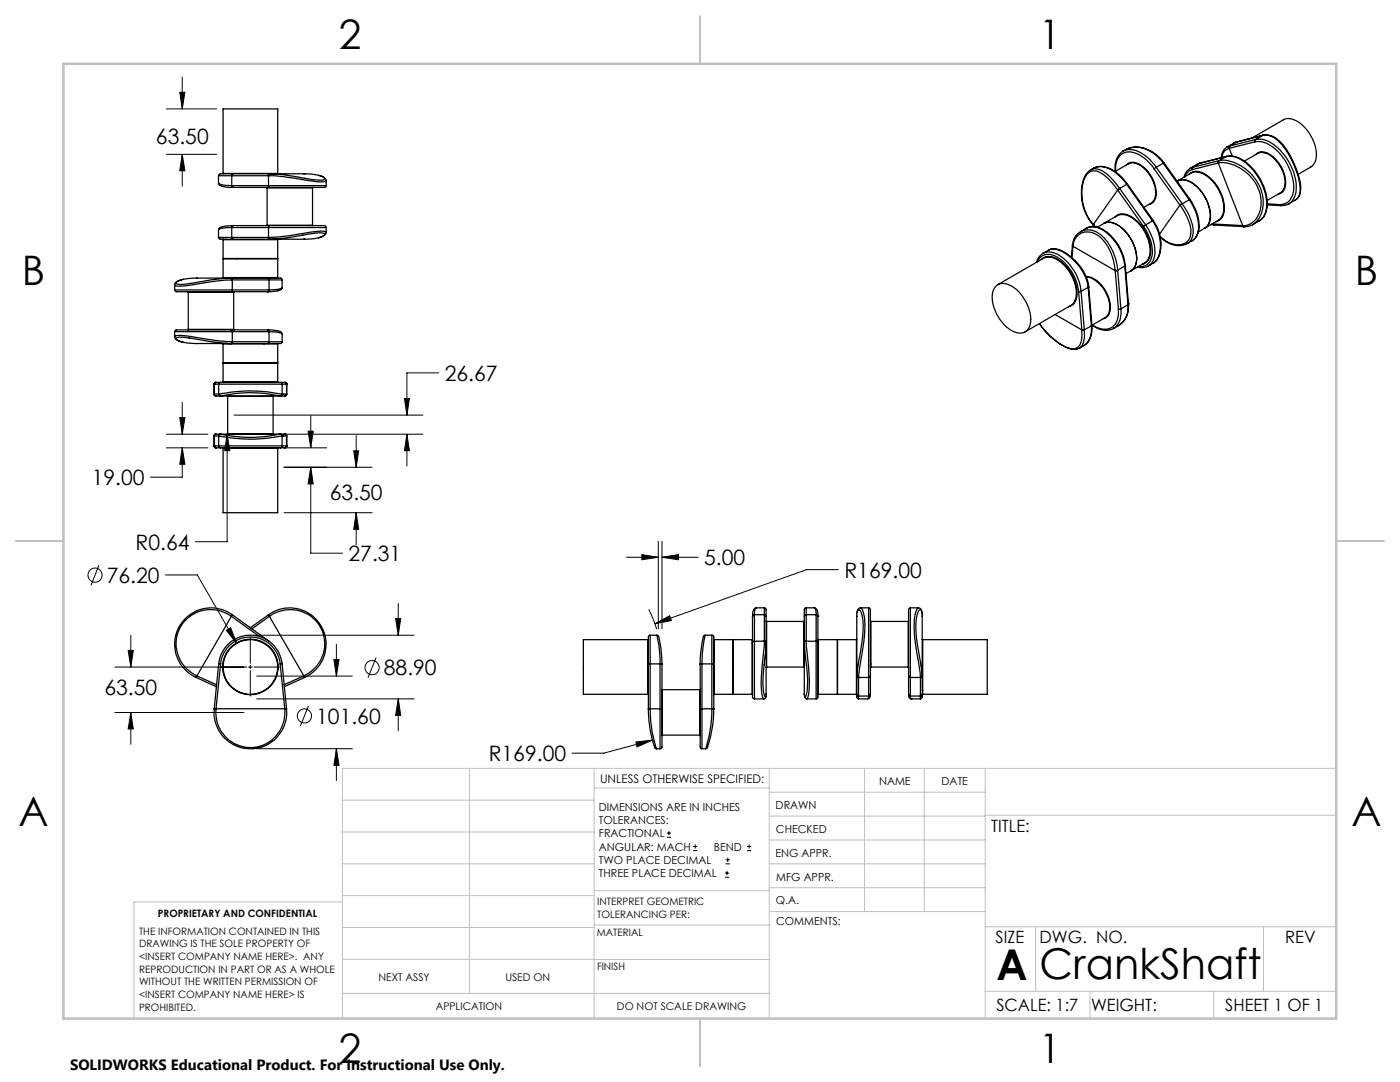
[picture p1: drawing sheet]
<svg xmlns="http://www.w3.org/2000/svg" width="279mm" height="216mm" viewBox="0 0 279 216" stroke-linecap="round" stroke-linejoin="round" font-family="sans-serif">
<g fill="none" stroke="#000" stroke-width=".25">
<path d="M43.6 35.1h2.6M43.6 35.1v1.5M44.5 34.6l-.1 .1M44.5 37.2l2 .2M44.5 34.6v-12.9h10.9v12.9M44.5 34.6h10.9M46.2 37h-1.4l-1.2-.4a.82 .82 0 0 0 .8 .6M46.2 37l.3 .4M46.2 35.1h7.4M46.2 37h7.4M46.2 35.1v1.9M46.3 37l.2 .4"/>
<path d="M46.5 34.7h-2.5l-.3 .1-.1 .3M46.5 34.7l-.3 .4M46.5 34.7h14.1M46.5 37.4h7.3M53.2 37.4l.1 .1M53.3 37.5h9.1M53.3 37.5v7.4M53.6 37l.2 .4M53.6 35.1l3.2 .2 5.2 .8a5.1 5.1 0 0 0 3.1 0v-.1M53.6 37h11.5M53.6 35.1v1.9M53.8 34.7l-.2 .4"/>
<path d="M53.8 34.7a39 39 0 0 1 7.1 .9l1.5 .2a3.7 3.7 0 0 0 2.4-.1 2.62 2.62 0 0 0-2.1-.9l-2.1-.1M55.4 34.6l.1 .1M60.6 34.7h.1M62.4 37.5v7.4M62.4 37.4v.1M63.6 35a1.41 1.41 0 0 1 1.5 1v1M65.1 37l-.3 .4h-11M217.7 33.9a5.1 5.1 0 0 0-1.9 4.7 9.3 9.3 0 0 0 2.4 6.3M217.7 33.9a2.78 2.78 0 0 1 3 .7l1.6 1.5 1.1 1.5M217.7 33.9a3.9 3.9 0 0 1 4.8 .4l1.2 1.1 1.2 1.4M218.2 33.6a4.1 4.1 0 0 1 4.3 .6l1.6 1.4 .9 1.1M223 37.9a9.4 9.4 0 0 0-4.2-3.8 2.47 2.47 0 0 0-2.7 2.4 9.3 9.3 0 0 0 2.1 8.3"/>
<path d="M223 37.9h.1M223.1 37.9l-4.9 6.9M223.1 37.9l5.1 7.3M223.4 37.6l-.3 .3M223.4 37.6h.1M223.4 37.6l-.4 .3M223.4 37.6l5.2 7.3M224.1 30.2a4.1 4.1 0 0 0-1.6 4l2.7-1.5a2.86 2.86 0 0 1 3.2 1 6.2 6.2 0 0 1 2 6.1l-.6 .7-1.5 .9M224.1 30.2a4.3 4.3 0 0 1 4.7 1.1l2 2.1M224.1 30.2a5.5 5.5 0 0 1 6.8 1l1.3 1.4M224.8 29.8a6 6 0 0 1 7.1 2.2l.4 .5M224.8 32.9a2.38 2.38 0 0 1 3.4 .4 6.7 6.7 0 0 1 2.4 6.3l-.4 .8-.9 .4"/>
<path d="M224.9 36.8l-1.5 .8M224.9 36.8l5.1 7.2M225 36.7l-.1 .1M225 36.7l5.1 7.3M230.3 33.7a6.4 6.4 0 0 0-5.5-3.4 3.1 3.1 0 0 0-2.2 3.7v.2M230.3 33.7l5.2 7.2M230.8 33.4l-.5 .3M230.8 33.4l5.1 7.2M232.2 32.6l-1.4 .8M232.2 32.6h.1M232.2 32.6l5.1 7.3M232.3 32.5h.1"/>
<path d="M232.3 32.5l-.1 .1M232.3 32.5l5.2 7.3M234.9 36.2a2.71 2.71 0 0 1 3.2 .4 8 8 0 0 1 3.3 7.5l-.6 1.2-1.7 1M235 36.1l2.7-1.5a3.1 3.1 0 0 1 3.5 .7 8.5 8.5 0 0 1 3 7 2.39 2.39 0 0 1-1.1 1.7l-2.7 1.5a3.6 3.6 0 0 0 .9-4.1 7.5 7.5 0 0 0-4.9-5.5h-1zM237.2 34.8a2.7 2.7 0 0 1 3.8 .3 8.4 8.4 0 0 1 3.3 7.2 2.28 2.28 0 0 1-1.6 1.9M237.3 39.9a8.4 8.4 0 0 1 1.7 6.7l-.5 .9-.6 .5M237.3 39.9l-1.4 .8M237.5 39.8a8 8 0 0 1 1.5 6.9l-.5 .9-.6 .4M237.5 39.8l-.2 .1M237.5 33.6h.1M237.6 33.6l-.9 .8-.4 1M238 33.8l-.9 .5-.6 .9"/>
<path d="M238.1 33.4l-.1 .4M238.1 33.4l-.5 .2M239.5 32.6l-2 1M239.5 32.6l-1.4 .8M239.5 32.6h.1M239.6 32.5l-.1 .1M239.6 32.5h.1M243.1 32.5h.1M243.1 32.5l4.9 12.5M243.1 32.5l-5.1 1.3M243.2 32.5a7.7 7.7 0 0 1 6.8 3.3 6.7 6.7 0 0 1 .5 8.1l-1.3 .9-1.2 .2M243.2 32.1l-.1 .4"/>
<path d="M243.2 32.1h.1M243.2 32.1l-5.1 1.3M243.3 32.1l-.2 .1 .1 .3M243.3 32.1a7.5 7.5 0 0 1 6.3 2.5 7.5 7.5 0 0 1 1.6 9l-1.2 1.2M244.7 31.3a5.4 5.4 0 0 1 4.9 2.1 10.4 10.4 0 0 1 3.1 8.6l-.7 1.5-.7 .6M244.7 31.3l-1.4 .8M244.7 31.2a5.8 5.8 0 0 1 5.5 2.6 9.7 9.7 0 0 1 2.4 8.6l-.5 1-.8 .7M244.7 31.2l-5.2 1.4M244.7 31.2v.1M244.9 29.4h.1M244.9 29.4a2.42 2.42 0 0 0-1.2 2.1M245.3 29.6a1.81 1.81 0 0 0-1.5 1.8"/>
<path d="M245.3 29.6h.1M245.3 29.6l.6 1.6M245.4 29.1l-.1 .5M245.4 29.1h.1M245.4 29.1l-.5 .3M246.3 28.5l-1.4 .9M246.8 28.3h.1M246.8 28.3l-.5 .2M246.8 28.3l-1.4 .8M246.9 28.3l-.6 .2M248.4 32.1l2.6-1.5a3 3 0 0 1 3.5 1.2 5.8 5.8 0 0 1 1.7 5.9l-.5 .7-2.8 1.6M249.8 27.6l6.3-3.7a3.3 3.3 0 0 1 3.8 1 8 8 0 0 1 2.7 6.9l-.4 1-.5 .4-2.6 1.6"/>
<path d="M250.5 28.3a5.3 5.3 0 0 1 4.7 2.1 10.2 10.2 0 0 1 2.9 8 2.67 2.67 0 0 1-2.8 2.4M250.5 28.3l-5.2 1.3M250.6 27.8l-.1 .5M250.6 27.8a5.1 5.1 0 0 1 4.5 1.8 10.7 10.7 0 0 1 3.5 9l-.5 1.1-.9 1M250.6 30.9a2.38 2.38 0 0 1 3.4 .3 6.7 6.7 0 0 1 2.4 6.3l-.4 .8-.9 .4M250.6 27.8l-5.2 1.3M252 27l-5.2 1.3M252 27h.1M252 27a4 4 0 0 1 3.9 2 17.5 17.5 0 0 1 3.6 8.5 2.24 2.24 0 0 1-1 2.4l-1.3 .8M252 27l-1.4 .8M252 27l-5.1 1.3M252.1 27a4.1 4.1 0 0 1 4 1.9 17 17 0 0 1 3.5 9 2.25 2.25 0 0 1-1 2"/>
<path d="M252.1 27h-.1M34.9 57.9l.2 .3h11M34.9 57.9h11.5M34.9 56.8v1.1M36.5 55.7a1.82 1.82 0 0 0-1.6 1.1M37.5 58.2l.1 .1M37.6 58.3h9M37.6 58.3v7.4M43.6 47.4l.3 .3h2.6M43.6 47.4h2.6M43.6 45.9v1.5M44.4 47.7l.1 .1"/>
<path d="M44.4 45.2a.74 .74 0 0 0-.8 .7 3.3 3.3 0 0 1 2.6-.5M44.5 55.4l-.1 .1M44.5 51.6h10.9M44.5 55.4h10.9M44.5 47.8h10.9M44.5 47.8v7.6M46.1 58.2h7.4M46.2 55.5l.2 .3M46.2 47.4l.3 .3M46.2 47.4h7.4M46.2 45.4v2M46.2 45.4h7.4"/>
<path d="M46.4 57.9l-.3 .3M46.4 55.8l-1.8 .1-4.2 .6a17.6 17.6 0 0 1-5.3 .5l-.2-.2M46.4 55.8v2.1M46.4 55.8h7.3M46.4 57.9h7.3M46.5 45l-2 .2M46.5 45l-.3 .4M46.5 47.7h14.1M46.5 45h7.3M46.5 45l-.2 .4M46.6 58.3v7.4M46.7 58.2l-.1 .1"/>
<path d="M53.3 44.9l-.1 .1M53.3 44.9h9.1M53.5 55.5h2.5l.3 .3M53.5 55.5h-14.2a6.7 6.7 0 0 0-4.2 .9v.1a1.53 1.53 0 0 0 1.6 .2h.7a42.3 42.3 0 0 1 8.8-1.1l.2 .2M53.5 55.5l.2 .3M53.6 47.4l.2 .3M53.6 45.4h11.5M53.6 45.4v2M53.6 57.9l-.2 .3M53.7 57.9l-.2 .3M53.7 55.8h2.6M53.7 55.8v2.1"/>
<path d="M53.8 45h11l.3 .4M53.8 47.7l4.3-.4 3.8-.6a4.5 4.5 0 0 1 2.9 0 2.45 2.45 0 0 1-1.7 .9l-2.5 .1M53.8 45l-.2 .4M55.4 55.4l.1 .1M55.4 47.8v7.6M55.5 47.7l-.1 .1M56.3 57.4a1.01 1.01 0 0 1-1.1 .7l-1.7 .1M56.3 57.4l-.8 .3-1.8 .2M56.3 55.8v1.6M60.6 47.7h.1M62.4 44.9v.1M65.1 46.4a3.9 3.9 0 0 0-2.6-.2l-4.5 .8-4.4 .4"/>
<path d="M65.1 45.4v1a1.67 1.67 0 0 1-1.5 1M199 56.9a3.4 3.4 0 0 1 4.1 1.1 7.8 7.8 0 0 1 2.5 6.9 2.14 2.14 0 0 1-3.3 1.3 8 8 0 0 1-4.2-7.9l.3-.7zM199.1 56.8l9.1-5.3a3.1 3.1 0 0 1 3.4 .7 7.9 7.9 0 0 1 3 7.6l-.7 1.1-9.3 5.3M207.1 52.2a2.35 2.35 0 0 1 3.5-1.1 9.3 9.3 0 0 1 4.7 7.1M207.8 51.8a2.79 2.79 0 0 1 3.8 .3 8.5 8.5 0 0 1 3.3 7.2 2.18 2.18 0 0 1-1.6 1.9M208.1 50.6a2.77 2.77 0 0 0-1.2 1.8M208.1 50.6a3.8 3.8 0 0 1 4.2 1 10.1 10.1 0 0 1 3.5 6.5M209.3 49.9l-1.2 .7M209.3 49.9a1.78 1.78 0 0 1 2 0 10 10 0 0 1 5.9 7.4M209.6 49.7a4.7 4.7 0 0 1 4.2 1.6 8.9 8.9 0 0 1 3.4 5.9M214 48.9v.1M214 48.9l.1 .2"/>
<path d="M214 49l.1 .1M214 49l-.2 2.3M214.1 49.1a2.92 2.92 0 0 1 4.6-2.4 9.1 9.1 0 0 1 3.9 7.2M214.1 49.1l8.5 4.9M214.1 49.1h.1M214.1 49.1l-.2 2.3M215.3 58.2l.6 7.6M215.7 46.2a3.3 3.3 0 0 0-1.7 2.7M215.7 46.2a3.8 3.8 0 0 1 4.6 1.2 11 11 0 0 1 2.8 6.5M215.8 58.1l-.5 .1M215.8 58.1l.6 7.7M216.7 55.2a5.3 5.3 0 0 1 4.3 3.5 4.1 4.1 0 0 1 0 4.4l-.8 .5"/>
<path d="M216.8 55.3a5.2 5.2 0 0 1 4.1 3.6 3.8 3.8 0 0 1-.2 4.4l-2.8 1.6M216.8 45.5l-1.1 .7M216.8 45.5h.1M216.9 45.5a3.9 3.9 0 0 1 4.3 1 10.2 10.2 0 0 1 3.4 6.5M216.9 45.5a3.6 3.6 0 0 1 4.1 1.1 10.1 10.1 0 0 1 3.5 6.5M217.2 57.3l-1.4 .8M217.2 57.3v.1M217.2 57.4l.6 7.6M217.3 57.3h-.1M217.3 57.3l-.1 .1M217.3 57.3l.6 7.6M218.2 44.9h.1"/>
<path d="M218.2 44.8h.1M218.2 44.8v.1M218.2 44.9l.3 .3M218.2 44.8l.4 .5M219 45.3l1.3-.7a3 3 0 0 1 3.5 .8 7.9 7.9 0 0 1 2.9 7.3l-.7 1.1-1.3 .8M220.3 44.6l2.7-1.6a3.2 3.2 0 0 1 3.6 1 8.2 8.2 0 0 1 2.8 6.9l-.3 1-.5 .4-2.9 1.7a3.5 3.5 0 0 0 .9-4 7.7 7.7 0 0 0-4.7-5.6h-1.1zM222.5 43.3a2.73 2.73 0 0 1 3.8 .3 8.3 8.3 0 0 1 3.2 7.6 2.25 2.25 0 0 1-1.5 1.5M222.6 53.9v.1M222.6 54l.6 7.6M223.1 53.9h-.5M223.1 54h-.5M223.1 54l.6 7.6"/>
<path d="M223.1 53.9v.1M224.5 53.1l-1.4 .8M224.5 53.1l.6 7.7M224.6 53l-.1 .1M224.6 53l.6 7.6M228.2 45.2a7.5 7.5 0 0 1 1.5 6.4 2.12 2.12 0 0 1-2.5 1.6M228.6 44.9l-.4 .3M228.6 44.9a8.5 8.5 0 0 1 1.7 6.7l-.5 1-.6 .5M229.2 53.1a2.76 2.76 0 0 1-2.2 .2M230 44v.1M230 44.1a8 8 0 0 1 .9 7.7l-.7 .7M230 44.1l-1.4 .8"/>
<path d="M230.1 44l-.1 .1M230.1 44h-.1M230.2 44a7.4 7.4 0 0 1 .7 7.8l-.7 .7M230.2 52.5l-1 .6M231.6 47.3a4.7 4.7 0 0 0 5.3 1.3M235.5 40.9v.1M235.5 40.9l-4.1 5.8M235.5 41l.9 1.3a6 6 0 0 1 .9 5.5 3 3 0 0 1-3.8 .7l-.7-.3-1.3-1M235.9 40.6l-.4 .3M235.9 40.6v.1M235.9 40.7l-.4 .3M235.9 40.7l.5 .7a9.2 9.2 0 0 1 1.7 5.1 2.35 2.35 0 0 1-1.2 2.1"/>
<path d="M237.9 48l-1 .6M241.7 44.8l.7 .1M241.9 44.7h.3M242.2 44.7l.2 .2M242.2 44.7l5.8 .3M242.4 44.9l5.8 .3M248 45l.2 .2M248 45h.1M250 44.8l-1 .4h-.8M251.3 44.1l-1.3 .7M252.9 40.9l2.7 .1M252.9 40.7l2.4 .1"/>
<path d="M255.3 40.8l.3 .2M257.2 40.7l-.7 .3h-.9M257.2 40.7h.1M34.9 67.2a1.2 1.2 0 0 0 1.2 1l.4 .1M34.9 67.2l.1-.1a6.1 6.1 0 0 1 3.2 .1l4.6 .7 3.6 .3M34.9 66.2h11.5M34.9 66.2v1M37.6 65.7l-.1 .1M37.6 65.7h9M42.7 78.6l.1 .2 .3 .2M42.7 76.7h.1M42.7 76.7v1.9"/>
<path d="M42.7 78.6h.9M42.8 76.7h.1M42.8 76.7v2l.3 .3M42.8 76.7h.8M43.1 76.3l-.2 .1-.2 .3M43.1 76.3h-.2l-.1 .4M43.1 76.3h.9M43.6 78.6a31.9 31.9 0 0 1 12.7 0M43.6 78.6l.3 .4a29.4 29.4 0 0 1 12.2 0l.2-.4M43.6 76.7h12.7M43.6 78.6h.1M43.6 76.7v1.9"/>
<path d="M44 76.3h-.2l-.2 .4M44 76.3h11.9M44.4 68.5l.1 .1M44.5 76.2l-.1 .1M44.5 72.4h10.9M44.5 76.2h10.9M44.5 68.6h10.9M44.5 68.6v7.6M45.3 79l.1 .1M45.4 79.1h9.1M45.4 79.1v7.4M46.1 65.8h-11l-.2 .4"/>
<path d="M46.1 65.8l.3 .4M46.1 65.8h7.4M46.4 68.2l-.2 .3a39.7 39.7 0 0 1-8.8-1.1l-.7-.1a1.22 1.22 0 0 0-1.6 .4 6.3 6.3 0 0 0 4.2 .8h14.2M46.4 66.2v2M46.4 68.2h7.3M46.4 66.2h7.3M46.4 68.2l-.2 .3M46.6 65.7l.1 .1M53.4 65.8l.2 .4M53.5 65.8l1.8 .2M53.5 65.8l.2 .4M53.7 68.2l-.2 .3"/>
<path d="M53.7 66.2l1.8 .1 .8 .3M53.7 68.2h2.6M53.7 66.2v2M54.5 79.1v7.4M54.6 79l-.1 .1M55.4 66a.83 .83 0 0 1 .9 .6M55.4 76.2l.1 .1M55.4 68.6v7.6M55.5 68.5l-.1 .1M55.9 76.3h.2l.2 .4M55.9 76.3h.9M56.3 68.2l-.3 .3h-2.5"/>
<path d="M56.3 78.6h.1M56.3 66.6v1.6M56.3 76.7v1.9M56.3 76.7h.9M56.3 78.6h.9M56.8 76.3l.4 .3v2M56.8 76.3l.4 .4M57.2 76.7h.1M57.2 78.6l-.1 .3-.3 .1M57.2 78.6h.1M57.2 76.7v1.9M57.2 78.6l-.1 .3-.2 .1h-13.8"/>
<path d="M207.4 64.6a12.6 12.6 0 0 0 6.5 5.1h1l.5-.2M207.5 64.6a11.2 11.2 0 0 0 6.3 5h.3a1.76 1.76 0 0 0 1.8-2v-1.7M210.6 62.8l5.3 3M215.9 65.8v.1M216.3 69l-.9 .5M216.4 68.9l-.1 .1M216.4 65.8h-.5M216.4 65.8l-.5 .1M216.4 65.8v1.9a2.41 2.41 0 0 1-1 1.8M216.4 65.8h.1M217.8 65a4.1 4.1 0 0 1-1.4 3.9M217.8 65l-1.4 .8"/>
<path d="M217.9 64.9a4.1 4.1 0 0 1-1.5 4M217.9 64.9a4 4 0 0 0 4.4 .6M217.9 64.9l-.1 .1M223.2 61.6h.5M223.2 61.6a3.4 3.4 0 0 1-1.9 4 4.1 4.1 0 0 1-3.3-.8M223.7 61.6a3.9 3.9 0 0 1-1.4 3.9M225.1 60.8a4.4 4.4 0 0 1-2.9 4.7h.1M225.1 60.8l-1.4 .8M225.1 60.8h.1M225.2 60.6a4.5 4.5 0 0 1-1.7 4.2M225.2 60.6h.1M225.2 60.6l-.1 .2"/>
<path d="M42.7 89l.1 .2 .3 .2M42.7 89h.1M42.7 87v2M42.7 87h.9M42.8 89h.1M42.8 89l.1 .3 .2 .1M42.8 89h.8M43.1 86.6l-.2 .1-.2 .3M43.1 86.6h13.9l.2 .4M43.1 86.6l-.2 .1-.1 .2v2.1M43.1 89.4h.9M43.6 87l.2-.3a32.3 32.3 0 0 0 12.1-.1l.2 .1 .2 .3"/>
<path d="M43.6 87a31.9 31.9 0 0 0 12.7 0M43.6 89h12.7M43.6 89l.1 .3 .3 .1M43.6 87h.1M43.6 87v2M44 89.4h11.9M44.4 89.4h.1M44.5 89.4v12.9h10.9v-12.9M44.5 89.4h10.9M45.4 86.5l-.1 .1M45.4 86.5h9.1M54.5 86.5l.1 .1"/>
<path d="M55.5 89.4h-.1M55.9 89.4h.9M56.3 89l-.1 .3-.3 .1M56.3 87h.1M56.3 87v2M56.3 89h.9M56.3 87h.9M56.8 86.6l.2 .1 .2 .3M57.2 89h.1M57.2 89l-.1 .3-.3 .1M57.2 87h.1M57.2 87v2"/>
<path d="M57.2 87v2l-.4 .4M39.1 135.2h.1M39.2 135.2l4 1.8M39.3 134.8l-.2 .4M39.3 134.8v.1M39.3 134.9l-.1 .3M39.3 134.9l3.9 1.7M43.6 132.5h.4M43.6 132.5a6.4 6.4 0 0 1 6.4-5.8 6.4 6.4 0 0 1 6.3 5.8M43.6 132.5l-.8 8.9M44 132.5a6 6 0 0 1 6-5.4 6 6 0 0 1 5.9 5.4M44 132.5l-.9 8.9"/>
<path d="M46.1 122.9a6.9 6.9 0 0 0-10 2.1 6.9 6.9 0 0 0 3.2 9.8M46.1 122.9l.1 .1M46.2 123l-6.9 11.9M46.2 123l5.6 4M46.4 122.7a7.3 7.3 0 0 0-10.6 2.2 7.3 7.3 0 0 0 3.3 10.3M46.4 122.7l-.3 .2M46.4 122.7h.1M46.4 122.7l-.2 .3M46.4 122.7l7.3 5.3M53.6 122.7l.2 .3M53.6 122.7l-3.6 2.6M53.6 122.7a7.3 7.3 0 0 1 10.5 2.2 7.3 7.3 0 0 1-3.3 10.3"/>
<path d="M53.6 122.7l.2 .2M53.6 122.7h.1M53.8 123l6.8 11.9M53.8 123l-3.5 2.5M53.8 122.9a6.9 6.9 0 0 1 10.1 2.1 6.9 6.9 0 0 1-3.3 9.8M53.8 122.9v.1M55.9 132.5l.9 8.9M56.3 132.5h-.4M56.3 132.5l.9 8.9M60.6 134.8l.2 .4M60.6 134.9l.2 .3M60.6 134.8v.1"/>
<path d="M60.6 134.9l-3.9 1.7M60.8 135.2h.1M60.8 135.2l-4.1 1.8M129.3 138.5l.1 .1M129.3 127.6h-12.9v10.9h12.9M129.3 127.6v10.9M129.4 127.6h-.1M129.4 132.5v9M129.8 126.8h-.3l-.1 .2v5.5M129.8 132.5h-.4M129.8 126.8v5.7M129.8 126.8h1.3a24.3 24.3 0 0 1 .6 5.7"/>
<path d="M129.8 132.5v8.9M129.8 132.5h1.9M131.1 126.8l.3 .2M131.5 127v.1a24.5 24.5 0 0 1 .6 5.4M131.7 132.5l.4 .1M131.7 132.5h.4M131.7 132.5v8.9M132.1 137.5l.1 .1M132.1 132.5v9M132.2 137.6v9.1M132.2 137.6h7.4M139.6 137.6v9.1"/>
<path d="M139.7 137.5l-.1 .1M139.7 132.5v9M140.1 132.5l-.4 .1M140.1 132.5h-.4M140.1 132.5v8.9M140.1 132.5h2M140.4 127v.1a24.5 24.5 0 0 0-.7 5.4M140.7 126.8l-.3 .2M140.7 126.8a26.4 26.4 0 0 0-.6 5.7M140.7 126.8h1.4M142.1 126.8h.2l.2 .3v5.4M142.1 132.5h.4"/>
<path d="M142.1 126.8v5.7M142.1 132.5v8.9M142.5 127.6h.1M142.5 132.5v9M142.5 138.5v.1M142.5 127.6v10.9M142.5 138.5h7.6M142.5 127.6h7.6M146.3 127.6v10.9M150.1 138.5l.1 .1M150.1 127.6v10.9M150.2 128.2v10.9l.1 .2 .3 .2"/>
<path d="M150.2 127.6h-.1M150.6 128h-.3l-.1 .2M150.6 122.7l-.3 .1-.1 .2M150.6 122.7l-.4 .2v5.3M150.6 128v11.5M150.6 139.5h1.8M150.6 128h1.9M150.6 122.7h1.9M150.6 122.7v5.3M150.9 121.3a.98 .98 0 0 0-.7 1.3v.4M152.4 139.4h.1M152.5 121.3l.4 .2v1.4"/>
<path d="M152.5 127.9l.4 .1v.2M152.5 122.7h.3l.1 .2M152.5 128l-.1 2a30.9 30.9 0 0 0-.2 8.9l.2 .5M152.5 121.3h-1.7l-.1 .3-.1 1.1M152.5 121.3v1.4M152.5 122.7v5.3M152.9 138.9l-.1 .3-.4 .2M152.9 123.9l.1 .1M152.9 122.9v16l-.2 .2a12.5 12.5 0 0 1-.2-6.4v-.6a12.9 12.9 0 0 0 .4-4l-.4-.1M153 133.1l-.1 .1M153 124v9.1M153 133.1h7.4"/>
<path d="M153 124h7.4M160.4 133.1l.1 .1M160.4 124v9.1M160.5 123.9l-.1 .1M160.5 122.9v15.7l.1 .5a.91 .91 0 0 0 .4-1 48.5 48.5 0 0 0-.5-9.4v-.6l.4-.1M160.6 138.9l.1 .4 .3 .1M160.9 121.3l-.3 .1-.1 .3v1.2M160.9 127.9l-.4 .3M160.9 122.7l-.4 .2M160.9 128l.1 2a27.9 27.9 0 0 1 .2 9.2l-.2 .2M160.9 121.3v1.4M160.9 121.3h1.6"/>
<path d="M160.9 128h2M160.9 122.7v5.3M160.9 122.7h2M161 139.5h1.9M161 139.4h.1M162.5 121.3a1.35 1.35 0 0 1 .7 1.6M162.5 121.3l.3 .4 .1 1M162.9 128l.3 .1v.1M162.9 122.7l.3 .1v.2M162.9 122.7h.2l.1 .2M162.9 128v11.5M162.9 122.7v5.3"/>
<path d="M163.2 128.2v11l-.3 .3M163.2 127.6h.1M163.2 122.9h.1M163.2 122.9v5.3M163.3 138.5l-.1 .1M163.3 127.6v10.9M163.3 138.5h7.6M163.3 127.6h7.6M167.1 127.6v10.9M170.9 138.5l.1 .1M170.9 127.6v10.9M171 127.6h-.1"/>
<path d="M171 138.5v.6l.3 .4M171 134.9l.3 .3M171 138.5l.1 .3 .2 .1M171.3 135.2l-.3-.3v-.7a74.3 74.3 0 0 0 1.3-9.7 4.4 4.4 0 0 0-.9-2.9 1.09 1.09 0 0 0-.4 1.3v15.6M171.3 135.2h.1M171.3 138.9v.6M171.3 135.2h2.1M171.3 139.5h1.9M171.3 138.9h2.1M171.3 135.2v3.7M171.7 121.3a1.95 1.95 0 0 1 .8 1.7 30.2 30.2 0 0 1-.9 9.8l-.3 2.4M173.4 121.3h-1.7a.9 .9 0 0 0-.7 1"/>
<path d="M173.4 121.3l.3 .3v13.2M173.4 121.3v13.9M173.4 135.2v3.7M173.7 123.9l.1 .1M173.7 138.6v.1a.59 .59 0 0 1-.5 .7l.2-.5M173.7 134.8l-.1 .3-.2 .1M173.7 138.5l-.3 .4M173.7 138.5l-.1 .3-.2 .1M173.7 134.8v3.7M173.8 133.1l-.1 .1M173.8 124v9.1M173.8 133.1h7.5"/>
<path d="M173.8 124h7.5M181.3 133.1v.1M181.3 124v9.1M181.3 123.9v.1M181.3 138.6a.68 .68 0 0 0 .5 .9h1.9M181.3 134.8l.1 .3 .3 .1M181.3 138.5l.4 .4M181.3 138.5l.1 .3 .3 .1M181.3 134.8v3.7M181.7 121.3h1.6a.96 .96 0 0 1 .7 1M181.7 121.3l-.4 .3v13.2M181.7 121.3v13.9"/>
<path d="M181.7 138.9l.1 .5M181.7 135.2h2M181.7 135.2v3.7M181.7 138.9h2M181.8 139.4h.1M183.3 121.3a2.59 2.59 0 0 0-.8 2.1 52 52 0 0 0 1.1 10.7l.1 1.1M183.7 135.2l.3-.3-.2-1.9a33.6 33.6 0 0 1-.9-9.7l.3-1.2 .5-.5a1 1 0 0 1 .3 1.1v15.8M183.7 135.2h.1M183.7 138.9v.6M183.7 135.2v3.7M184 127.6h.1M184 138.5v.6l-.3 .4"/>
<path d="M184 134.9l-.3 .3M184 138.5l-.1 .3-.2 .1M184.1 138.5l-.1 .1M184.1 127.6h12.9v10.9h-12.9M184.1 127.6v10.9M42.8 141.4l.3 .1M42.8 141.4a7.3 7.3 0 0 0 7.2 8 7.3 7.3 0 0 0 7.2-8M42.8 141.4h.3M42.8 141.4h.1M43.1 141.5a6.9 6.9 0 0 0 6.9 7.7 6.9 6.9 0 0 0 6.8-7.7M43.1 141.4v.1M43.1 141.4h13.7"/>
<path d="M56.8 141.4v.1M57.2 141.4l-.4 .1M57.2 141.4h-.4M57.2 141.4h.1M129.4 141.5a21.5 21.5 0 0 0 1.3 7.7M129.8 141.4l-.4 .1M129.8 141.4h-.4M129.8 141.4a26.9 26.9 0 0 0 1.2 8M129.8 141.4h1.9M130.7 149.2l.3 .2M131 149.4h.7M131.7 141.4l.4 .1"/>
<path d="M131.7 141.4v8M132.1 141.5v7.6l-.4 .3M132.2 146.7l-.1 .1M132.2 146.7h7.4M139.6 146.7l.1 .1M139.7 141.5v7.6l.2 .3h.2M140.1 141.4l-.4 .1M140.1 141.4v8M140.1 141.4h2M140.1 149.4h.7M141.1 149.2l-.3 .2M142.1 141.4l.4 .1"/>
<path d="M142.1 141.4h.4M142.1 141.4a25.9 25.9 0 0 1-1.3 8M142.5 141.5a25.1 25.1 0 0 1-1.3 7.7"/>
<circle cx="50" cy="133.1" r="5.5"/>
</g>
<g fill="none" stroke="#000" stroke-width=".2">
<path d="M35.9 18.4h1l-.5 3.3zM36.4 15.4v6.3M33.2 30.8h10.1M33.2 21.7h10.1M36.4 30.8l.5 3.3h-1zM36.4 30.8v6.3M80.7 79.5h1l-.5 3.3zM87.6 74.4h-6.4v8.4M33.2 89.4h8.3M33.2 86.6h8.3M35.9 83.3h1l-.5 3.3zM36.4 89.4l.5 3.2h-1z"/>
<path d="M36.4 89.4v5.8h-6.4M36.4 80.3v6.3M45.3 86.6l.6 3.3h-1.1zM45.3 86.6v21.5h-6.3M46.7 86.6h37.7M46.7 82.8h37.7M56.7 89.4h8.5M56.7 93.2h17.6M61.5 86h1l-.5 3.4zM62 93.2l.5 3.4h-1zM62 93.2v17.2h6.4M62 83v6.4"/>
<path d="M70.6 90h1l-.5 3.2zM71.1 86.9v6.3M81.2 86.6l.5 3.3h-1zM81.2 86.6v6.4M19.8 112.7l-1.6 4.1M33 114.7h6.4l7.8 13.7M56.7 102.3h17.6M71.1 102.3l.5 3.3h-1zM71.1 102.3v6.4M125 111.2h6.4M128.1 110.7l3.3 .5-3.3 .5zM131.4 108v17.5"/>
<path d="M132.1 111.2l3.3-.5v1zM132.1 108v17.5M132.1 111.2h7.2M167.3 113.7h-6.3l-30.3 10.8M22.9 133.1h26.3M25.6 129.8h1l-.5 3.3zM26.1 126.8v6.3M45.2 125.8l.8-.5 1.2 3.1zM49.6 133.1h.7M50 127.3v5.1M50 132.7v.8M50 133.8v5.1"/>
<path d="M50.7 133.1h5.1M51.2 139.5h31.5M51.2 126.8h31.5M51.2 134.9h19.1M66.6 131.6h1.1l-.6 3.3zM67.1 128.6v6.3M75.1 131.2l-1.7 4M79 123.4h1l-.5 3.4zM79.5 139.5l.5 3.2h-1zM79.5 120.4v6.4M79.5 139.5v6.3M129.5 121.6l1.6 3.9"/>
<path d="M130.7 124.5l2.9-1.6 .4 .9zM22.9 142.2h25.8M26.1 142.2l.5 3.3h-1zM26.1 142.2v6.3M51.2 149.4h19.1M61.6 140.8l-1.7 4.1M67.1 149.4l.6 3.3h-1.1zM67.1 149.4v6.4M126.9 148.1l3.3-.4-3.1 1.3zM130.2 147.7l-9.7 2.6h-6.3M133.1 167.1h.8M133.1 166.2h.8"/>
<path d="M133.5 165.8v.9M138.3 169.7h.8M138.3 168.9h.8M138.7 168.5v.8M144.7 175h.8M144.7 174.2h.8M144.8 172.4h.9M144.8 171.6h.9M145.1 173.8v.8M145.2 171.1v.9M149.1 169.7h.8M149.1 168.9h.8"/>
<path d="M149.5 168.5v.8"/>
<circle cx="19" cy="114.8" r="1.41"/>
<circle cx="74.3" cy="133.2" r="1.41"/>
<circle cx="60.8" cy="142.9" r="1.41"/>
</g>
<g fill="none" stroke="#c0c0c0" stroke-width=".2">
<path d="M68.3 159.7h50.3M93.7 153.3v44.9M118.6 153.3v49.9M118.6 157.2h34.9M153.5 153.3v49.9M153.5 158.1h43.1M172.5 153.3v28.6M184.4 153.3v28.6M196.6 153.3v49.9M266.7 153.3h-198.4v49.9M68.3 178.7h50.3M68.3 172.4h50.3"/>
<path d="M68.3 166h50.3M68.3 180h-41.6v23.2M118.6 177.7h35M153.5 167.6h43.1M153.5 162.8h43.1M153.5 172.4h43.1M153.5 177.1h43.1M196.6 162.7h70.1M68.3 198.2h85.2M68.3 191.4l85.2 .1M68.3 185.1h50.3M118.6 184.6h35"/>
<path d="M153.6 181.9h43M196.6 197.8h70.1M196.6 184.9h70.1M206.7 184.9v12.9M217.5 197.8v5.4M242.2 197.8v5.4M252.2 184.9v12.9"/>
</g>
<path d="M139.7 3.2v9.5M3.1 107.9h9.6M266.7 107.9h9.5M139.7 203.2v9.6" fill="none" stroke="#c0c0c0" stroke-width=".25"/>
<path d="M12.7 12.7h254v190.5h-254z" fill="none" stroke="#c0c0c0" stroke-width=".5"/>
<path d="M45.2 125.8l2 2.6-1.2-3.1zM79.5 139.5l.5 3.2h-1zM79 123.4h1l-.5 3.4zM67.1 149.4l.6 3.3h-1.1zM66.6 131.6h1.1l-.6 3.3zM26.1 142.2l.5 3.3h-1zM25.6 129.8h1l-.5 3.3zM128.1 110.7l3.3 .5-3.3 .5zM132.1 111.2l3.3-.5v1zM130.7 124.5l3.3-.7-.4-.9zM126.9 148.1l.2 .9 3.1-1.3zM61.5 86h1l-.5 3.4zM62 93.2l.5 3.4h-1zM36.4 89.4l.5 3.2h-1zM35.9 83.3h1l-.5 3.3zM81.2 86.6l.5 3.3h-1zM80.7 79.5h1l-.5 3.3zM45.3 86.6l-.5 3.3h1.1zM36.4 30.8l.5 3.3h-1zM35.9 18.4h1l-.5 3.3zM70.6 90h1l-.5 3.2zM71.1 102.3l.5 3.3h-1z" fill="#000"/>
<g font-size="8.5">
<text x="198.9" y="195.5">A</text>
<text x="207.5" y="195.4">CrankShaft</text>
</g>
<g font-size="8.1">
<text x="67.6" y="9.7">2</text>
<text x="207.3" y="9.7">1</text>
<text x="4.4" y="57">B</text>
<text x="270.4" y="57">B</text>
<text x="3.7" y="164.9">A</text>
<text x="269.7" y="164.9">A</text>
<text x="67.6" y="212.2">2</text>
<text x="207.3" y="212.2">1</text>
</g>
<g font-size="4.2">
<text x="31.1" y="28.8">63.50</text>
<text x="88.7" y="76">26.67</text>
<text x="18.3" y="96.8">19.00</text>
<text x="65.8" y="99.7">63.50</text>
<text x="27.1" y="109.7">R0.64</text>
<text x="69.6" y="112">27.31</text>
<text x="140.5" y="112.8">5.00</text>
<text x="21.3" y="116.3">76.20</text>
<text x="168.5" y="115.2">R169.00</text>
<text x="76.6" y="134.8">88.90</text>
<text x="20.8" y="138.7">63.50</text>
<text x="63.1" y="144.4">101.60</text>
<text x="97.5" y="151.9">R169.00</text>
</g>
<g font-size="3.4">
<text x="197.8" y="166">TITLE:</text>
<text x="198.7" y="188.1">SIZE</text>
<text x="207.5" y="188.1">DWG. NO.</text>
<text x="256.5" y="188.2">REV</text>
<text x="198.8" y="201.7">SCALE: 1:7</text>
<text x="217.7" y="201.8">WEIGHT:</text>
<text x="244.5" y="201.7">SHEET 1 OF 1</text>
</g>
<text font-size="3" x="14" y="213.5">SOLIDWORKS Educational Product. For Instructional Use Only.</text>
<text font-size="2.4" x="119.8" y="156.2">UNLESS OTHERWISE SPECIFIED:</text>
<g font-size="2.2">
<text x="119.5" y="161.8">DIMENSIONS ARE IN INCHES</text>
<text x="154.8" y="161.4">DRAWN</text>
<text x="175.4" y="156.6">NAME</text>
<text x="187.9" y="156.7">DATE</text>
<text x="119.5" y="164.4">TOLERANCES:</text>
<text x="119.5" y="167.1">FRACTIONAL</text>
<text x="154.9" y="166.3">CHECKED</text>
<text x="119.5" y="169.7">ANGULAR: MACH</text>
<text x="119.5" y="172.4">TWO PLACE DECIMAL</text>
<text x="142.5" y="169.7">BEND</text>
<text x="154.8" y="170.9">ENG APPR.</text>
<text x="119.5" y="175">THREE PLACE DECIMAL</text>
<text x="154.9" y="175.7">MFG APPR.</text>
<text x="154.9" y="180.4">Q.A.</text>
<text x="154.9" y="184.6">COMMENTS:</text>
</g>
<g font-size="2.1">
<text x="75.5" y="195.7">NEXT ASSY</text>
<text x="100.9" y="195.7">USED ON</text>
<text x="86.9" y="201.5">APPLICATION</text>
<text x="123.1" y="201.6">DO NOT SCALE DRAWING</text>
</g>
<g font-size="2">
<text x="31.5" y="182.9">PROPRIETARY AND CONFIDENTIAL</text>
<text x="119.2" y="180.6">INTERPRET GEOMETRIC</text>
<text x="119.2" y="183.1">TOLERANCING PER:</text>
<text x="27.8" y="186.5">THE INFORMATION CONTAINED IN THIS</text>
<text x="27.8" y="189">DRAWING IS THE SOLE PROPERTY OF</text>
<text x="27.8" y="191.6">&lt;INSERT COMPANY NAME HERE&gt;. ANY</text>
<text x="119.1" y="186.7">MATERIAL</text>
<text x="27.8" y="194.1">REPRODUCTION IN PART OR AS A WHOLE</text>
<text x="27.8" y="196.6">WITHOUT THE WRITTEN PERMISSION OF</text>
<text x="119.1" y="193.5">FINISH</text>
<text x="27.8" y="199.1">&lt;INSERT COMPANY NAME HERE&gt; IS</text>
<text x="27.8" y="201.7">PROHIBITED.</text>
</g>
</svg>
